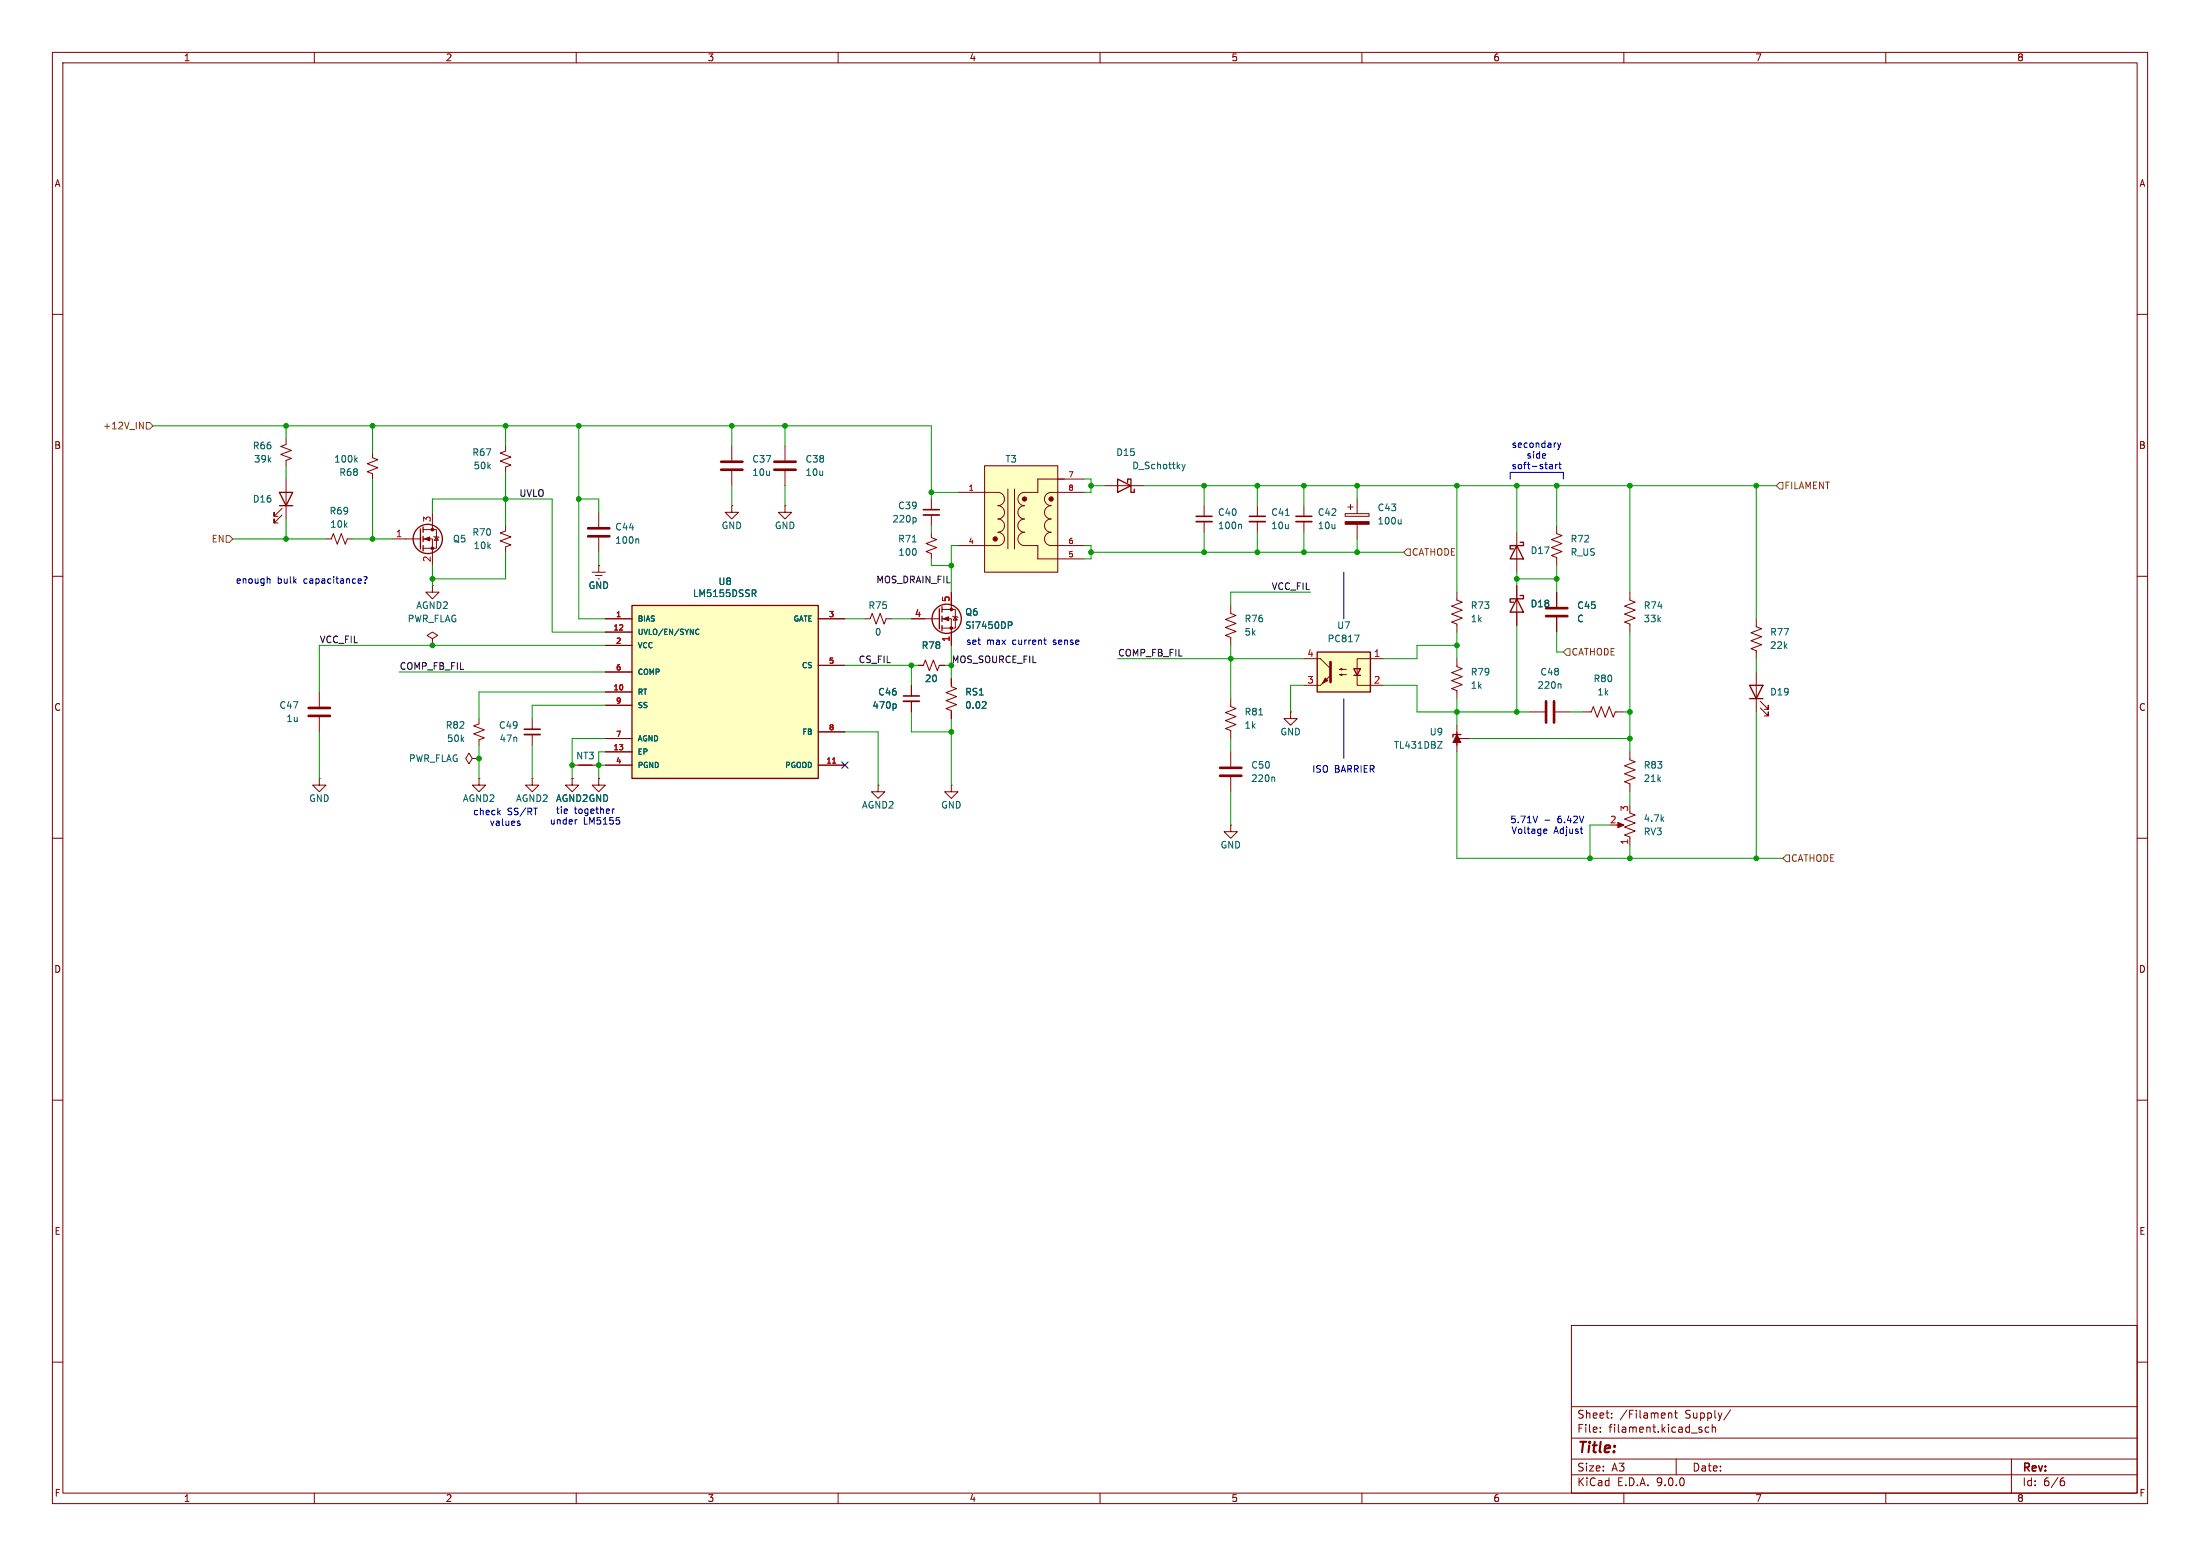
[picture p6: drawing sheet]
<svg xmlns="http://www.w3.org/2000/svg" width="420mm" height="297mm" viewBox="0 0 420 297" stroke-linecap="round" stroke-linejoin="round" font-family="sans-serif">
<g fill="none" stroke="#840000" stroke-width=".19">
<path d="M10 10h400v277h-400zM12 12h396v273h-396zM60 10v2M110 10v2M160 10v2M210 10v2M260 10v2M310 10v2M360 10v2M10 60h2M408 60h2M149.9 96.5v1.3h1.2l-1.2 1.3-1.3-1.3h1.3"/>
<path d="M149.9 96.5h.1M10 110h2M177.8 101.6v1l1 .4-2 .8 2 .7-2 .8 1 .4v1M408 110h2M10 160h2M311.1 143.5v1.5l1.1 .4-2.1 .8 2.1 .7-2.1 .8 2.1 .8-2.1 .7 1 .4v1.5M408 160h2M10 210h2M408 210h2M300 253h108v32h-108zM10 260h2M300 278.5h108"/>
<path d="M300 274.5h108M300 268.5h108M305.5 273.2v.2M305.5 272.5v.1M307.7 270.5v.2M307.7 269.8v.1M318.5 269.7v1M318.5 269.8l.2-.1 .4 .1 .1 .9M319.7 269.7h.5M319.9 269.2v1.3l.3 .2M320 278.5v3M324.7 272.9l.2 .2-.2 .3"/>
<path d="M324.7 272.4l.2 .1M326.2 272.5l-.4-.1-.3 .3 .2 .6h.5M326.9 272.5l.2-.1 .3 .1 .1 .9M326.9 271.9v1.5M330.4 269.1l-1.3 1.9M384 278.5v6.5M408 260h2M60 285v2M110 285v2M160 285v2M210 285v2M260 285v2"/>
<path d="M300 281.5h108M310 285v2M360 285v2M393.6 282.7h.4l.2 .2-.1 .5-.5 .2M394 282.1l-.4 .1"/>
</g>
<path d="M174.2 103.4h.7" fill="none" stroke="#006464" stroke-width=".19"/>
<path d="M188 88.9h13.9v20.3h-13.9z" fill="#ffffc2"/>
<g fill="none" stroke="#840000" stroke-width=".51">
<path d="M295.1 116.1h4.1M295.1 117.6h4.1M232.9 146.6h4.1M232.9 148.1h4.1"/>
<circle cx="195.6" cy="95.2" r=".25"/>
<circle cx="200.7" cy="95.2" r=".25"/>
<circle cx="190" cy="102.9" r=".25"/>
</g>
<g fill="none" stroke="#840000" stroke-width=".19">
<path d="M182.9 94h7.6a1.27 1.27 0 0 1 1.3 1.3 1.27 1.27 0 0 1-1.3 1.2 1.27 1.27 0 0 1 1.3 1.3 1.27 1.27 0 0 1-1.3 1.3 1.27 1.27 0 0 1 1.3 1.2 1.27 1.27 0 0 1-1.3 1.3 1.27 1.27 0 0 1 1.3 1.3 1.27 1.27 0 0 1-1.3 1.2h-7.6M188 88.9h13.9v20.3h-13.9zM192.4 93.3v11.5M193.7 93.3v11.5M207 91.4h-8.9v2.6h-2.5a1.27 1.27 0 0 0-1.3 1.3 1.27 1.27 0 0 0 1.3 1.2 1.27 1.27 0 0 0-1.3 1.3 1.27 1.27 0 0 0 1.3 1.3 1.27 1.27 0 0 0-1.3 1.2 1.27 1.27 0 0 0 1.3 1.3 1.27 1.27 0 0 0-1.3 1.3 1.27 1.27 0 0 0 1.3 1.2h2.5v2.6h8.9M207 94h-6.3a1.27 1.27 0 0 0-1.3 1.3 1.27 1.27 0 0 0 1.3 1.2 1.27 1.27 0 0 0-1.3 1.3 1.27 1.27 0 0 0 1.3 1.3 1.27 1.27 0 0 0-1.3 1.2 1.27 1.27 0 0 0 1.3 1.3 1.27 1.27 0 0 0-1.3 1.3 1.27 1.27 0 0 0 1.3 1.2h6.3M210.8 92.7h7.6M229.9 96.5v2.1M229.9 99.6v2M240 96.5v2.1M240 99.6v2M248.9 96.5v2.1"/>
<path d="M248.9 99.6v2M256.8 98h4.6v.6h-4.6zM257.3 96.8h1M257.8 96.3v1M259.1 95.3v2.7M113 109.2h2.6M113.7 109.9h1.2M114.2 110.5h.2M114.3 108h.1M114.3 108v1.2M259.1 100.1v2.8M278.1 113v1.6l1 .3-2 .8 2 .8-2 .7 2 .8-2 .7 1 .4v1.6"/>
<path d="M289.6 101.6v7.6M289.6 111.8v7.6M297.2 100.3v1.6l1 .3-2 .8 2 .8-2 .7 2 .8-2 .7 1 .4v1.6M297.2 113v2.8M297.2 117.9v2.8M311.1 113v1.6l1.1 .3-2.1 .8 2.1 .8-2.1 .7 2.1 .8-2.1 .7 1 .4v1.6M335.3 118.1v1.5l1 .4-2 .8 2 .7-2 .8 2 .8-2 .7 1 .4v1.5M91.4 137.2v1l-1 .4 2.1 .7-2.1 .8 2.1 .7-1.1 .4v1M234.9 133.4v1.5l1.1 .4-2.1 .7 2.1 .8-2.1 .7 2.1 .8-2.1 .8 1 .3v1.6M246.4 135.9v1.3h1.2l-1.2 1.2-1.3-1.2h1.3M246.4 135.9h.1M278.1 125.7v1.6l1 .3-2 .8 2 .8-2 .7 2 .8-2 .7 1 .4v1.6"/>
<path d="M278.1 139.7v2.5M278.1 138.4v5.1M61 148.6v1.3h1.2l-1.2 1.2-1.3-1.2h1.3M61 148.6h.1M90.2 144.8l-.7-1-.6 1 .6 1 .7-1h1.2M91.4 148.6v1.3h1.3l-1.3 1.2-1.2-1.2h1.2M91.4 148.6h.1M91.4 144.8h.1M101.6 148.6v1.3h1.3l-1.3 1.2-1.3-1.2h1.3M101.6 148.6h.1M109.2 148.6v1.3h1.3l-1.3 1.2-1.3-1.2h1.3M109.2 148.6h.1"/>
<path d="M114.3 148.6v1.3h1.3l-1.3 1.2-1.3-1.2h1.3M114.3 148.6h.1M234.9 157.5v1.3h1.3l-1.3 1.2-1.2-1.2h1.2M234.9 157.5h.1M234.9 143.5v2.8M234.9 148.3v2.8M278.1 141h2.6M308.6 157.5h1M311.1 155.2l1.1 .4-2.1 .7 2.1 .8-2.1 .8 2.1 .7-2.1 .8 1 .4v1.5"/>
</g>
<path d="M228.3 98.6h3.1M238.5 98.6h3.1M247.4 98.6h3" fill="none" stroke="#840000" stroke-width=".3"/>
<path d="M228.3 99.6h3.1M238.5 99.6h3.1M247.4 99.6h3" fill="none" stroke="#840000" stroke-width=".33"/>
<path d="M225.7 88.6l.3 .9M226 89.5l-.3 .4M226.3 88.6l-.3 .9M245.4 98.4h.7M267.5 99.2v.8M267.5 99.9l-.2 .1M236.8 100.1l.2 .2v.6M240.3 136.5h.7M243.2 148.3l.1 .2v.7M274.5 141.5h.8l-.8 1.3h.8" fill="none" stroke="#006464" stroke-width=".19"/>
<g fill="#840000" stroke="#840000" stroke-width=".19">
<path d="M256.8 99.6h4.6v.5h-4.6z"/>
<path d="M308.9 157l1.1 .5-1.1 .5z"/>
<path d="M278.1 140.2l.8 1.5h-1.5z"/>
</g>
<path d="M213.4 91.4l2.5 1.3-2.5 1.3zM215.3 92.1v-.7h.6v2.6h.6v-.7M289.6 104.1l1.2 2.6h-2.5zM289.6 114.3l1.2 2.5h-2.5zM290.2 103.5h.6v.6h-2.5v.7h.6M290.2 113.7h.6v.6h-2.5v.6h.6M278.9 140.2h-1.5v.5" fill="none" stroke="#840000" stroke-width=".25"/>
<path d="M120.6 115.6h35.6v33h-35.6z" fill="#ffffc2"/>
<path d="M120.6 115.6h35.6v33h-35.6zM334 130.8h2.5l-1.2 2.6zM334 133.4h2.5" fill="none" stroke="#840000" stroke-width=".25"/>
<g fill="none" stroke="#840000" stroke-width=".19">
<path d="M115.6 118.1h5M156.2 118.1h5.1M115.6 120.7h5M115.6 123.2h5M115.6 128.3h5M115.6 132.1h5M115.6 134.6h5M156.2 127h5.1M156.2 139.7h5.1M292.1 135.9h2.8M296.9 135.9h2.8M302.3 135.9h1.5l.4-1 .7 2 .8-2 .8 2 .7-2 .8 2 .4-1h1.5"/>
<path d="M335.3 128.3v7.6M336 135.1l1.6 1.6v-.8v.8h-.8M336 133.9l1.6 1.5v-.8v.8h-.8M115.6 141h5M115.6 143.5h5M115.6 146.1h5M156.2 146.1h5.1"/>
</g>
<path d="M143.6 112.6h.5l.2 .2-.1 .4-.6 .1M143.9 113.3l.4 .6M133.4 120.2a.45 .45 0 0 0-.6 .4 .45 .45 0 0 0 .6 .4M297.8 130.5l.2 .2v.7" fill="none" stroke="#006464" stroke-width=".19"/>
<path d="M158.9 145.7h.6" fill="none" stroke="#a90000" stroke-width=".19"/>
<path d="M295.1 133.9v4M296.7 133.9v4" fill="none" stroke="#840000" stroke-width=".51"/>
<path d="M251.5 124.5h10.1v7.6h-10.1z" fill="#ffffc2"/>
<g fill="none" stroke="#840000" stroke-width=".25">
<path d="M53.3 94h2.6l-1.3 2.5zM53.3 96.5h2.6M80.3 101v3.8M80.8 100.6v1M80.8 102.4v1M80.8 104.1v1.1M179.3 116.2v3.8M179.8 115.8v1M179.8 117.6v1M179.8 119.4v1M251.5 124.5h10.1v7.6h-10.1zM258.4 127.6h1.3l-.6 1.3z"/>
<path d="M258.4 128.9h1.3M110.5 146.1h2.5"/>
<circle cx="81.7" cy="102.9" r="2.79"/>
<circle cx="180.7" cy="118.1" r="2.79"/>
</g>
<g fill="none" stroke="#840000" stroke-width=".19">
<path d="M53.8 98.3l-1.5 1.5v-.7v.7h.8M53.8 97l-1.5 1.6v-.8v.8h.8M54.6 83.8v1l-1 .4 2 .8-2 .7 2 .8-1 .4v1M54.6 91.4v7.7M71.1 86.4v1l1 .4-2 .7 2 .8-2 .7 1 .4v1M82.5 97.8v3.3M96.5 85.1v1l-1 .4 2 .7-2 .8 2 .8-1 .4v1M114.3 97.8v2.8M139.7 96.5v1.3h1.3l-1.3 1.3-1.3-1.3h1.3M139.7 96.5h.1M139.7 85.1v2.8M139.7 89.9v2.8"/>
<path d="M149.9 85.1v2.8M149.9 89.9v2.8M177.8 95.3v2M177.8 98.3v2M62.2 102.9h1l.4-1 .8 2 .8-2 .7 2 .4-1h1M74.9 102.9h5.4M80.8 101.1h2.5v3.5h-2.5M80.8 102.9h1.7v5.1M82.5 111.8v1.2h1.3l-1.3 1.3-1.2-1.3h1.2M82.5 111.8h.1M82.8 102.4l1 .2M83.3 102.5l.4 .6h-.8z"/>
<path d="M96.5 100.3v1l-1 .4 2 .8-2 .8 2 .7-1 .4v1M114.3 108h.1M114.3 102.6v2.8M115.6 118.1h5M156.2 118.1h5.1M165.1 118.1h1l.4-1 .8 2 .7-2 .8 2 .4-1h1M174 118.1h5.3M179.8 116.3h2.6v3.6h-2.6M179.8 118.1h1.8v5.1M181.6 113v3.3M181.9 117.6l1 .3M182.4 117.7l.4 .7h-.8z"/>
<path d="M234.9 115.6v1.5l1.1 .4-2.1 .7 2.1 .8-2.1 .8 2.1 .7-2.1 .8 1 .4v1.5M289.6 111.8v2.5M289.6 116.8v2.6M297.2 113v2.8M297.2 117.9v2.8M61 132.1v2.8M61 136.9v2.8M82.5 121.9l1.1-.6-1.1-.6-1 .6 1 .6v1.3M82.5 123.2h.1M101.6 137.2v2M115.6 120.7h5M115.6 123.2h5"/>
<path d="M115.6 128.3h5M115.6 132.1h5M115.6 134.6h5M156.2 127h5.1M156.2 139.7h5.1M174 130.8v2M174 133.9v2M175.3 127h1l.4-1 .7 2 .8-2 .7 2 .4-1h1M181.6 129.5v1.6l1 .3-2 .8 2 .8-2 .7 2 .8-2 .8 1 .3v1.6M248.9 125.7h3.2l1.9 1.9M248.9 130.8h3.2M255.8 127.8l.4-.2v.3l-.4-.1h1.2"/>
<path d="M255.8 128.8l.4-.1v.2l-.4-.1h1.2M264.2 125.7h-5.1v5.1h5.1M101.6 140.2v2M109.2 148.6h.1M109.2 146.1h5.1M114.3 148.6h.1M115.6 146.1h5M115.6 141h5M115.6 143.5h5M156.2 146.1h5.1M167.6 149.9v1.2h1.3l-1.3 1.3-1.2-1.3h1.2M167.6 149.9h.1"/>
<path d="M181.6 149.9v1.2h1.3l-1.3 1.3-1.3-1.3h1.3M181.6 149.9h.1"/>
</g>
<path d="M137.7 88.1h4M137.7 89.7h4M147.8 88.1h4.1M147.8 89.7h4.1M112.3 100.8h4M112.3 102.4h4M58.9 135.1h4.1M58.9 136.7h4.1M254 126.4v3.8" fill="none" stroke="#840000" stroke-width=".51"/>
<g fill="#840000" stroke="#840000" stroke-width=".19">
<path d="M253 129.4l.5 .5-1 .5z"/>
<path d="M252.1 130.8l1.9-1.9z"/>
<path d="M81 102.9l1-.4v.8z"/>
<path d="M180.1 118.1l1-.4v.8z"/>
<circle cx="82.5" cy="101.1" r=".25"/>
<circle cx="82.5" cy="104.6" r=".25"/>
<circle cx="181.6" cy="116.3" r=".25"/>
<circle cx="181.6" cy="119.9" r=".25"/>
</g>
<path d="M67.9 87.7l.3 .5M68.2 87.4l-.5 .4M174.7 98.8l.2 .2v.4l-.2 .2M121.8 102.9l.1 .1v.7M143.6 112.6h.5l.2 .2-.1 .4-.6 .1M143.9 113.3l.4 .6M192.5 118.7h.5l.2 .2-.1 .4-.6 .1M133.4 120.2a.45 .45 0 0 0-.6 .4 .45 .45 0 0 0 .6 .4M170.9 134.4l.2 .2v.4l-.2 .2M188.1 134l.2 .2-.1 .3-.7 .7h.8M258.6 121.2h.8l-.5 1.3" fill="none" stroke="#006464" stroke-width=".19"/>
<path d="M176.3 97.3h3M100.1 139.2h3M172.5 132.8h3" fill="none" stroke="#840000" stroke-width=".3"/>
<path d="M176.3 98.3h3M172.5 133.9h3M100.1 140.2h3" fill="none" stroke="#840000" stroke-width=".33"/>
<path d="M26.6 80.6l.7 1.3v-1.3M27.9 80.6h.7l.6 .7-.6 .6h-.7zM339.1 92.7l.6-.6h.7v1.2h-.7zM43.2 102.2h.6l.6 .7-.6 .6h-.6zM268.6 104.8h.6v1.2h-.6l-.6-.6zM299.1 123.8h.6v1.3h-.6l-.7-.6zM341 163.2h.6v1.3h-.6l-.6-.7z" fill="none" stroke="#725600" stroke-width=".19"/>
<g fill="none" stroke="#0000c2" stroke-width=".19">
<path d="M288.3 91.4v-1.2h10.1v1.2M295.8 88.7h.5l.1 .8M295.8 89.4h.6M296.4 89l-.6 .1M297 88.6v.9M297.3 88.6l-.3 .3M297.4 84.6l.3 .8M297.6 88.6h.5M297.7 85.4l-.3 .4M297.8 88.2v1.1l.3 .2M298 84.6l-.3 .8M51.2 110.5l.3 .2v.6"/>
<path d="M69.5 110.1h.4l.2 .1-.4 .6M69.7 111.2v.1M256.5 109.2v8.9M199.3 122.2h.4M199.4 122.8l.3 .2M256.5 133.4v11.4M95.2 155l.3 .5M95.5 154.7l-.5 .5M98.9 157.1l.3 .1 .1 .2-.4 .2M98.9 156.7l.3 .1M116.9 154.4v.9M117.3 154.4l-.4 .3"/>
<path d="M118.3 156.6v.6M293.5 155.8l-.4 1.2M294.9 158.2l.4 .1v.2l-.6 .2M294.9 156.6h1M295.3 159l-.4 .1M301.7 158.2h.4M302 159.1h.1"/>
</g>
<g fill="none" stroke="#009600" stroke-width=".19">
<path d="M29.2 81.3h148.6v14M54.6 81.3v2.5M54.6 88.9v2.5M54.6 99.1v3.8M71.1 81.3v5.1M71.1 91.4v11.5M82.5 97.8v-2.5h22.9v25.4h10.2M96.5 81.3v3.8M96.5 90.2v10.1M110.5 81.3v36.8h5.1M110.5 95.3h3.8v2.5M139.7 81.3v3.8"/>
<path d="M139.7 92.7v3.8M149.9 81.3v3.8M149.9 92.7v3.8M177.8 94h5.1M207 91.4h1.3v2.6h-1.3M208.3 92.7h2.5M218.4 92.7h120.7M229.9 92.7v3.8M240 92.7v3.8M248.9 92.7v3.8M259.1 92.7v2.6M278.1 92.7v20.3"/>
<path d="M289.6 92.7v8.9M297.2 92.7v7.6M311.1 92.7v20.3M335.3 92.7v25.4M44.4 102.9h17.8M67.3 102.9h7.6M82.5 108v3.8M96.5 105.4v5.1h-14M114.3 105.4v2.6M161.3 118.1h3.8M170.2 118.1h3.8M177.8 100.3v1.3"/>
<path d="M177.8 106.7v1.3h3.8M182.9 104.1h-1.3v8.9M207 104.1h1.3v2.6h-1.3M208.3 105.4h59.7M229.9 101.6v3.8M240 101.6v3.8M248.9 101.6v3.8M250.2 113h-15.3v2.6M259.1 102.9v2.5M289.6 110.5h7.6M289.6 109.2v2.6M289.6 119.4v16.5"/>
<path d="M297.2 108v5M61 139.7v8.9M76.2 128.3h39.4M115.6 134.6h-14v2.6M115.6 123.2h-54.6v8.9M115.6 132.1h-24.2v5.1M161.3 139.7h6.3v10.2M161.3 127h14M174 135.9v3.8h7.6M174 127v3.8M180.3 127h1.3M181.6 123.2v6.3"/>
<path d="M181.6 137.2v12.7M213.4 125.7h35.5M234.9 123.2v10.2M248.9 130.8h-2.5v5.1M264.2 130.8h6.3v5.1h21.6M278.1 123.2h-7.6v2.5h-6.3M278.1 120.7v5M278.1 133.4v5M297.2 120.7v3.8h1.2M299.7 135.9h2.6M309.9 135.9h1.2M311.1 120.7v22.8"/>
<path d="M335.3 125.7v2.6M335.3 135.9v27.9M91.4 142.2v6.4M101.6 142.2v6.4M114.3 146.1h1.3M115.6 143.5h-1.3v5.1M115.6 141h-6.4v7.6M234.9 141v2.5M234.9 151.1v6.4M278.1 143.5v20.3h62.3M280.7 141h30.4M307.3 157.5h-3.8v6.3"/>
<path d="M311.1 151.1v2.6M311.1 161.3v2.5"/>
</g>
<path d="M160.7 145.4l1.2 1.3M161.9 145.4l-1.2 1.3" fill="none" stroke="#000084" stroke-width=".19"/>
<path d="M158.9 145.7h.6" fill="none" stroke="#a90000" stroke-width=".19"/>
<g fill="#009600" stroke="#009600" stroke-width=".19">
<circle cx="278.1" cy="135.9" r=".46"/>
<circle cx="278.1" cy="123.2" r=".46"/>
<circle cx="289.6" cy="92.7" r=".46"/>
<circle cx="303.5" cy="163.8" r=".46"/>
<circle cx="311.1" cy="163.8" r=".46"/>
<circle cx="311.1" cy="141" r=".46"/>
<circle cx="311.1" cy="135.9" r=".46"/>
<circle cx="335.3" cy="163.8" r=".46"/>
<circle cx="229.9" cy="105.4" r=".46"/>
<circle cx="234.9" cy="125.7" r=".46"/>
<circle cx="248.9" cy="105.4" r=".46"/>
<circle cx="240" cy="105.4" r=".46"/>
<circle cx="248.9" cy="92.7" r=".46"/>
<circle cx="240" cy="92.7" r=".46"/>
<circle cx="229.9" cy="92.7" r=".46"/>
<circle cx="208.3" cy="92.7" r=".46"/>
<circle cx="208.3" cy="105.4" r=".46"/>
<circle cx="289.6" cy="110.5" r=".46"/>
<circle cx="297.2" cy="110.5" r=".46"/>
<circle cx="311.1" cy="92.7" r=".46"/>
<circle cx="297.2" cy="92.7" r=".46"/>
<circle cx="289.6" cy="135.9" r=".46"/>
<circle cx="335.3" cy="92.7" r=".46"/>
<circle cx="278.1" cy="92.7" r=".46"/>
<circle cx="259.1" cy="92.7" r=".46"/>
<circle cx="259.1" cy="105.4" r=".46"/>
<circle cx="139.7" cy="81.3" r=".46"/>
<circle cx="149.9" cy="81.3" r=".46"/>
<circle cx="110.5" cy="81.3" r=".46"/>
<circle cx="110.5" cy="95.3" r=".46"/>
<circle cx="82.5" cy="123.2" r=".46"/>
<circle cx="71.1" cy="102.9" r=".46"/>
<circle cx="82.5" cy="110.5" r=".46"/>
<circle cx="96.5" cy="95.3" r=".46"/>
<circle cx="96.5" cy="81.3" r=".46"/>
<circle cx="71.1" cy="81.3" r=".46"/>
<circle cx="54.6" cy="81.3" r=".46"/>
<circle cx="54.6" cy="102.9" r=".46"/>
<circle cx="181.6" cy="139.7" r=".46"/>
<circle cx="177.8" cy="94" r=".46"/>
<circle cx="174" cy="127" r=".46"/>
<circle cx="181.6" cy="108" r=".46"/>
<circle cx="109.2" cy="146.1" r=".46"/>
<circle cx="91.4" cy="144.8" r=".46"/>
<circle cx="114.3" cy="146.1" r=".46"/>
</g>
<text font-size="2.8" fill="#840000" x="301" y="277.9">Title:</text>
<g font-size="2.1" fill="#840000">
<text x="301" y="273.7">File:</text>
<text x="301" y="271">Sheet:</text>
<text x="307.1" y="273.7">filament.kicad_sch</text>
<text x="309.2" y="271">/Filament</text>
<text x="321.7" y="271">Supply/</text>
<text x="301" y="281.1">Size:</text>
<text x="307.6" y="281.1">A3</text>
<text x="323" y="281.1">Date:</text>
<text x="386" y="281.3">Rev:</text>
<text x="301" y="283.9">KiCad</text>
<text x="308.7" y="283.9">E.D.A.</text>
<text x="316.3" y="283.9">9.0.0</text>
<text x="386" y="283.9">Id:</text>
<text x="390.1" y="283.9">6/6</text>
</g>
<g font-size="1.8" fill="#840000">
<text x="35" y="11.9">1</text>
<text x="85" y="11.9">2</text>
<text x="135" y="11.9">3</text>
<text x="185" y="11.9">4</text>
<text x="235" y="11.9">5</text>
<text x="285" y="11.9">6</text>
<text x="335" y="11.9">7</text>
<text x="385" y="11.9">8</text>
<text x="10.3" y="35.9">A</text>
<text x="408.3" y="35.9">A</text>
<text x="10.3" y="85.9">B</text>
<text x="408.2" y="85.9">B</text>
<text x="10.3" y="135.9">C</text>
<text x="408.2" y="135.9">C</text>
<text x="10.3" y="185.9">D</text>
<text x="408.2" y="185.9">D</text>
<text x="10.3" y="235.9">E</text>
<text x="408.3" y="235.9">E</text>
<text x="10.3" y="285.9">F</text>
<text x="35" y="286.9">1</text>
<text x="85" y="286.9">2</text>
<text x="135" y="286.9">3</text>
<text x="185" y="286.9">4</text>
<text x="235" y="286.9">5</text>
<text x="285" y="286.9">6</text>
<text x="335" y="286.9">7</text>
<text x="385" y="286.9">8</text>
<text x="408.3" y="285.9">F</text>
</g>
<g font-size="1.8" fill="#725600">
<text x="19.6" y="82.1">+12V_IN</text>
<text x="340.6" y="93.6">FILAMENT</text>
<text x="40.3" y="103.7">EN</text>
<text x="269.4" y="106.3">CATHODE</text>
<text x="299.9" y="125.3">CATHODE</text>
<text x="341.8" y="164.7">CATHODE</text>
</g>
<g font-size="1.8" fill="#006464">
<text x="48.2" y="86">R66</text>
<text x="48.4" y="88.5">39k</text>
<text x="63.7" y="88.5">100k</text>
<text x="90.1" y="87.2">R67</text>
<text x="90.3" y="89.8">50k</text>
<text x="143.5" y="88.5">C37</text>
<text x="153.7" y="88.5">C38</text>
<text x="191.8" y="88.5">T3</text>
<text x="213" y="87.2">D15</text>
<text x="216.1" y="89.8">D_Schottky</text>
<text x="64.7" y="91">R68</text>
<text x="143.5" y="91">10u</text>
<text x="153.7" y="91">10u</text>
<text x="48.2" y="96.1">D16</text>
<text x="62.8" y="98.4">R69</text>
<text x="62.9" y="100.9">10k</text>
<text x="117.4" y="101.4">C44</text>
<text x="137.7" y="101.2">GND</text>
<text x="147.8" y="101.2">GND</text>
<text x="170.3" y="99.9">220p</text>
<text x="171.4" y="97.4">C39</text>
<text x="232.4" y="101.2">100n</text>
<text x="232.4" y="98.7">C40</text>
<text x="242.6" y="98.7">C41</text>
<text x="242.6" y="101.2">10u</text>
<text x="251.5" y="98.7">C42</text>
<text x="251.5" y="101.2">10u</text>
<text x="262.9" y="100.3">100u</text>
<text x="262.9" y="97.8">C43</text>
<text x="86.4" y="103.7">Q5</text>
<text x="90.1" y="102.5">R70</text>
<text x="90.3" y="105">10k</text>
<text x="117.4" y="104">100n</text>
<text x="171.4" y="103.7">R71</text>
<text x="171.4" y="106.3">100</text>
<text x="292.1" y="106">D17</text>
<text x="299.7" y="103.7">R72</text>
<text x="299.7" y="106.3">R_US</text>
<text x="112.3" y="112.6">GND</text>
<text x="137.1" y="111.9">U8</text>
<text x="77.7" y="119">PWR_FLAG</text>
<text x="79.4" y="116.4">AGND2</text>
<text x="132.2" y="114.1">LM5155DSSR</text>
<text x="165.7" y="116.4">R75</text>
<text x="184.2" y="117.7">Q6</text>
<text x="237.5" y="119">R76</text>
<text x="280.7" y="116.4">R73</text>
<text x="280.7" y="119">1k</text>
<text x="292.1" y="116.1">D18</text>
<text x="301" y="116.4">C45</text>
<text x="301" y="119">C</text>
<text x="313.7" y="119">33k</text>
<text x="313.7" y="116.4">R74</text>
<text x="166.9" y="121.5">0</text>
<text x="175.9" y="124.1">R78</text>
<text x="184.2" y="120.2">Si7450DP</text>
<text x="237.5" y="121.5">5k</text>
<text x="253.4" y="122.8">PC817</text>
<text x="255.2" y="120.2">U7</text>
<text x="337.8" y="124.1">22k</text>
<text x="337.8" y="121.5">R77</text>
<text x="176.5" y="130.4">20</text>
<text x="280.7" y="129.1">R79</text>
<text x="280.7" y="131.7">1k</text>
<text x="293.4" y="131.7">220n</text>
<text x="294" y="129.1">C48</text>
<text x="304.1" y="130.4">R80</text>
<text x="53.2" y="135.5">C47</text>
<text x="166.5" y="135.5">470p</text>
<text x="167.5" y="132.9">C46</text>
<text x="184.2" y="135.5">0.02</text>
<text x="184.2" y="132.9">RS1</text>
<text x="237.5" y="136.8">R81</text>
<text x="304.8" y="132.9">1k</text>
<text x="337.8" y="132.9">D19</text>
<text x="54.6" y="138">1u</text>
<text x="85" y="139.3">R82</text>
<text x="85.2" y="141.8">50k</text>
<text x="95.2" y="139.3">C49</text>
<text x="95.3" y="141.8">47n</text>
<text x="237.5" y="139.3">1k</text>
<text x="244.3" y="140.6">GND</text>
<text x="266" y="143.1">TL431DBZ</text>
<text x="272.8" y="140.6">U9</text>
<text x="78" y="145.6">PWR_FLAG</text>
<text x="109.9" y="145.1">NT3</text>
<text x="238.8" y="149.5">220n</text>
<text x="238.8" y="146.9">C50</text>
<text x="313.7" y="149.5">21k</text>
<text x="313.7" y="146.9">R83</text>
<text x="58.9" y="153.3">GND</text>
<text x="88.3" y="153.3">AGND2</text>
<text x="98.4" y="153.3">AGND2</text>
<text x="106" y="153.3">AGND2GND</text>
<text x="164.5" y="154.5">AGND2</text>
<text x="179.6" y="154.5">GND</text>
<text x="313.7" y="159.6">RV3</text>
<text x="313.7" y="157.1">4.7k</text>
<text x="232.9" y="162.2">GND</text>
</g>
<g font-size="1.8" fill="#0000c2">
<text x="288.5" y="89.8">soft-start</text>
<text x="288.5" y="85.7">secondary</text>
<text x="291.3" y="87.7">side</text>
<text x="44.9" y="111.6">enough</text>
<text x="52.9" y="111.6">bulk</text>
<text x="58.1" y="111.6">capacitance?</text>
<text x="184.3" y="123.3">set</text>
<text x="188.4" y="123.3">max</text>
<text x="193.4" y="123.3">current</text>
<text x="201.3" y="123.3">sense</text>
<text x="250.4" y="147.7">ISO</text>
<text x="254.7" y="147.7">BARRIER</text>
<text x="90.2" y="155.8">check</text>
<text x="96.8" y="155.8">SS/RT</text>
<text x="106" y="155.5">tie</text>
<text x="109.6" y="155.5">together</text>
<text x="93.4" y="157.8">values</text>
<text x="104.9" y="157.6">under</text>
<text x="111.3" y="157.6">LM5155</text>
<text x="288.2" y="157.3">5.71V</text>
<text x="288.4" y="159.4">Voltage</text>
<text x="296.6" y="159.4">Adjust</text>
<text x="297.5" y="157.3">6.42V</text>
</g>
<g font-size="1.8" fill="#0f0f0f">
<text x="99.1" y="94.9">UVLO</text>
<text x="167.2" y="111.4">MOS_DRAIN_FIL</text>
<text x="242.7" y="112.7">VCC_FIL</text>
<text x="61" y="122.8">VCC_FIL</text>
<text x="213.4" y="125.4">COMP_FB_FIL</text>
<text x="76.2" y="127.9">COMP_FB_FIL</text>
<text x="163.8" y="126.7">CS_FIL</text>
</g>
<g font-size="1.8" fill="#a90000">
<text x="82.3" y="99.8" transform="rotate(-90 82.3 99.8)">3</text>
<text x="75.5" y="102.6">1</text>
<text x="82.3" y="107.4" transform="rotate(-90 82.3 107.4)">2</text>
<text x="174.6" y="117.9">4</text>
<text x="181.4" y="115" transform="rotate(-90 181.4 115)">5</text>
<text x="181.4" y="122.6" transform="rotate(-90 181.4 122.6)">1</text>
<text x="249.5" y="125.5">4</text>
<text x="262.2" y="125.5">1</text>
<text x="249.5" y="130.6">3</text>
<text x="262.2" y="130.6">2</text>
<text x="310.9" y="155" transform="rotate(-90 310.9 155)">3</text>
<text x="307.3" y="157.2">2</text>
<text x="310.9" y="161.4" transform="rotate(-90 310.9 161.4)">1</text>
</g>
<text font-size="1.8" fill="#009600" x="181.6" y="126.7">MOS_SOURCE_FIL</text>
<g font-size="1.4" fill="#a90000">
<text x="184.8" y="93.7">1</text>
<text x="203.9" y="91.2">7</text>
<text x="203.9" y="93.7">8</text>
<text x="184.8" y="103.9">4</text>
<text x="203.9" y="103.9">6</text>
<text x="203.9" y="106.4">5</text>
<text x="117.5" y="117.9">1</text>
<text x="158.1" y="117.9">3</text>
<text x="117" y="120.4">12</text>
<text x="117.5" y="122.9">2</text>
<text x="117" y="131.8">10</text>
<text x="117.5" y="128">6</text>
<text x="158.1" y="126.7">5</text>
<text x="117.5" y="134.4">9</text>
<text x="117" y="143.3">13</text>
<text x="117.5" y="140.7">7</text>
<text x="158.1" y="139.4">8</text>
<text x="117.5" y="145.8">4</text>
<text x="157.7" y="145.8">11</text>
</g>
<g font-size="1.4" fill="#006464">
<text x="121.7" y="118.8">BIAS</text>
<text x="151.4" y="118.8">GATE</text>
<text x="121.7" y="121.4">UVLO/EN/SYNC</text>
<text x="121.7" y="123.9">VCC</text>
<text x="121.7" y="129">COMP</text>
<text x="153" y="127.7">CS</text>
<text x="121.7" y="132.8">RT</text>
<text x="121.7" y="135.4">SS</text>
<text x="121.7" y="141.7">AGND</text>
<text x="153.1" y="140.4">FB</text>
<text x="121.7" y="144.2">EP</text>
<text x="121.7" y="146.8">PGND</text>
<text x="149.8" y="146.8">PGOOD</text>
</g>
</svg>
